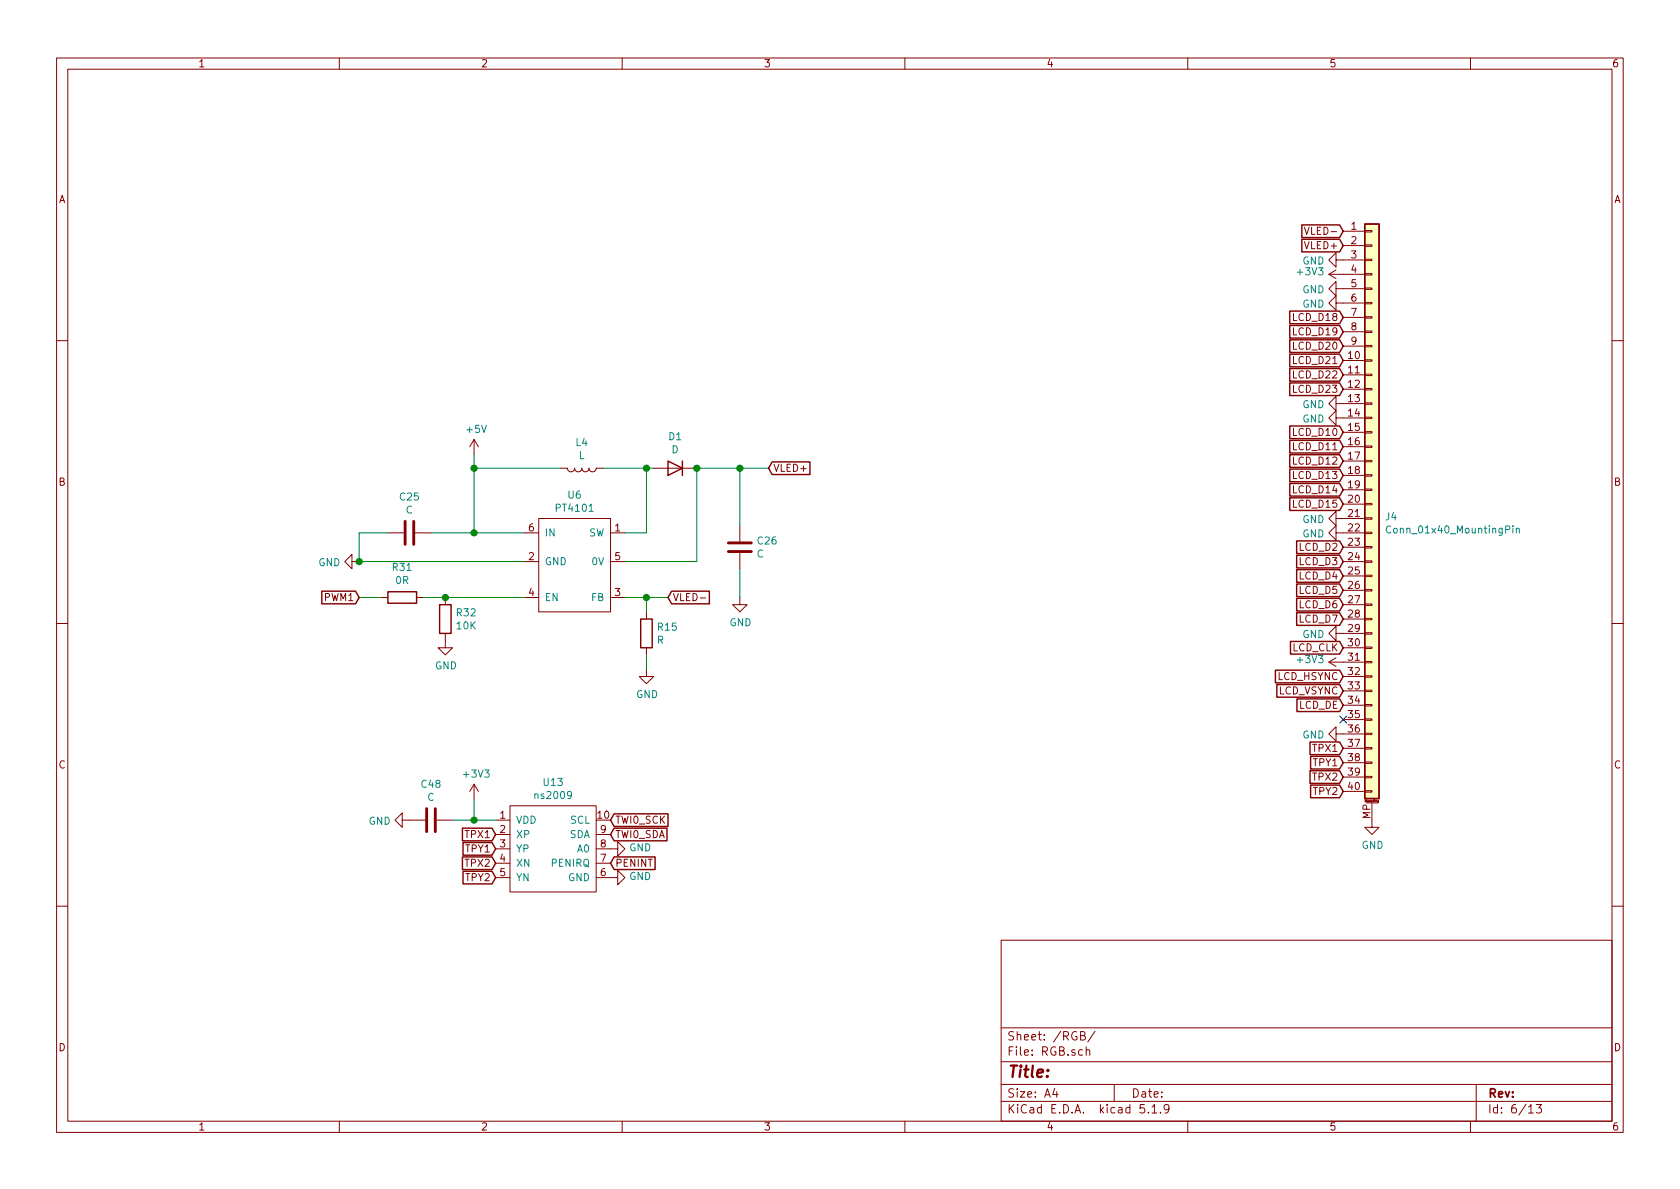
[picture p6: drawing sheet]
<svg xmlns="http://www.w3.org/2000/svg" width="297mm" height="210mm" viewBox="0 0 297 210" stroke-linecap="round" stroke-linejoin="round" font-family="sans-serif">
<g fill="none" stroke="#840000" stroke-width=".18">
<path d="M10 10.3h277v189.9h-277zM12 12.2h273v186.1h-273zM60 10.3v1.9M110 10.3v1.9M160 10.3v1.9M210 10.3v1.9M260 10.3v1.9M230.6 40.2l.4 1.2 .5-1.2M234.9 48.5l1.3 .8M234.9 48.5h6.4M236.2 46v-1.3l-1.3 1.3 1.3 1.2v-1.2h5.1M236.2 51v-1.2l-1.3 1.2 1.3 1.3v-1.3h5.1"/>
<path d="M236.2 53.6v-1.3l-1.3 1.3 1.3 1.3v-1.3h5.1M236.2 47.7l-1.3 .8M237.5 40.9h3.8M237.5 43.4h3.8M237.5 56.1h3.8M237.5 58.7h3.8M241.3 58.5h1.3v.3h-1.3zM241.3 56h1.3v.3h-1.3zM241.3 53.5h1.3v.2h-1.3zM241.3 50.9h1.3v.3h-1.3zM241.3 48.4h1.3v.2h-1.3zM241.3 45.8h1.3v.3h-1.3z"/>
<path d="M241.3 43.3h1.3v.3h-1.3zM241.3 40.8h1.3v.2h-1.3zM10 60.2h2M83.8 77.7v2.6M83.8 77.7l-.7 1.3M83.8 77.7l.8 1.3M236.2 71.4v-1.3l-1.3 1.3 1.3 1.2v-1.2h5.1M236.2 73.9v-1.3l-1.3 1.3 1.3 1.3v-1.3h5.1M237.5 63.7h3.8M237.5 66.3h3.8M237.5 68.8h3.8M237.5 76.4h3.8"/>
<path d="M237.5 79h3.8M237.5 61.2h3.8M241.3 63.6h1.3v.3h-1.3zM241.3 61.1h1.3v.2h-1.3zM241.3 78.9h1.3v.2h-1.3zM241.3 76.3h1.3v.3h-1.3zM241.3 73.8h1.3v.2h-1.3zM241.3 71.2h1.3v.3h-1.3zM241.3 68.7h1.3v.3h-1.3zM241.3 66.2h1.3v.2h-1.3zM285 60.2h2M62.2 99.3v-1.3l-1.2 1.3 1.2 1.3v-1.3h1.3"/>
<path d="M68.6 94.2h2.8M73.4 94.2h2.8M92.7 94.2h2.5M92.7 99.3h2.5M95.2 91.7h12.7v16.5h-12.7zM99.1 82.8h1.2a.63 .63 0 0 0 .7 .6 .63 .63 0 0 0 .6-.6 .63 .63 0 0 0 .6 .6 .63 .63 0 0 0 .7-.6 .63 .63 0 0 0 .6 .6 .63 .63 0 0 0 .6-.6 .63 .63 0 0 0 .7 .6 .63 .63 0 0 0 .6-.6h1.3M107.9 94.2h2.6M107.9 99.3h2.6M115.6 82.8h7.6M130.8 93v2.8M130.8 97.8v2.8M236.2 91.7v-1.3l-1.3 1.3 1.3 1.3v-1.3h5.1"/>
<path d="M236.2 94.2v-1.2l-1.3 1.2 1.3 1.3v-1.3h5.1M237.5 81.5h3.8M237.5 84.1h3.8M237.5 86.6h3.8M237.5 89.1h3.8M237.5 96.8h3.8M237.5 99.3h3.8M241.3 94.1h1.3v.3h-1.3zM241.3 96.6h1.3v.3h-1.3zM241.3 99.2h1.3v.2h-1.3zM241.3 91.6h1.3v.2h-1.3zM241.3 86.5h1.3v.2h-1.3z"/>
<path d="M241.3 83.9h1.3v.3h-1.3zM241.3 81.4h1.3v.3h-1.3zM241.3 89h1.3v.3h-1.3zM10 110.3h2M67.3 105.7h1.3M73.7 105.7h1.2M78.7 112v2.5h1.3l-1.3 1.3-1.2-1.3h1.2M78.7 105.7v1.2M92.7 105.7h2.5M107.9 105.7h2.6M114.3 118.4v1.2h1.3l-1.3 1.3-1.3-1.3h1.3M114.3 108.2v1.3"/>
<path d="M114.3 114.5v1.3M123.8 105.7h1M130.8 105.7v1.2h1.3l-1.3 1.3-1.3-1.3h1.3M234.9 117.1h6.4M234.9 117.1l1.3 .8M236.2 112v-1.3l-1.3 1.3 1.3 1.3v-1.3h5.1M236.2 116.3l-1.3 .8M237.5 101.8h3.8M237.5 104.4h3.8M237.5 106.9h3.8M237.5 109.5h3.8M237.5 114.5h3.8"/>
<path d="M237.5 119.6h3.8M241.3 117h1.3v.2h-1.3zM241.3 119.5h1.3v.3h-1.3zM241.3 101.7h1.3v.3h-1.3zM241.3 104.3h1.3v.2h-1.3zM241.3 106.8h1.3v.3h-1.3zM241.3 109.3h1.3v.3h-1.3zM241.3 111.9h1.3v.2h-1.3zM241.3 114.4h1.3v.3h-1.3zM285 110.3h2M83.8 138.7l-.7 1.2M83.8 138.7v2.5"/>
<path d="M83.8 138.7l.8 1.2M236.2 129.8v-1.3l-1.3 1.3 1.3 1.3v-1.3h5.1M237.5 122.2h3.8M237.5 124.7h3.8M237.5 127.2h3.8M237.5 132.3h3.8M237.5 134.9h3.8M237.5 137.4h3.8M237.5 139.9h3.8M241.3 122h1.3v.3h-1.3zM241.3 124.6h1.3v.2h-1.3zM241.3 127.1h1.3v.3h-1.3z"/>
<path d="M241.3 129.7h1.3v.2h-1.3zM241.3 132.2h1.3v.3h-1.3zM241.3 134.7h1.3v.3h-1.3zM241.3 137.3h1.3v.2h-1.3zM241.3 139.8h1.3v.3h-1.3zM71.1 145v-1.2l-1.3 1.2 1.3 1.3v-1.3h4.1M77.2 145h2.8M87.6 145h2.6M87.6 147.6h2.6M87.6 150.1h2.6M87.6 152.6h2.6M87.6 155.2h2.6"/>
<path d="M90.2 142.5h15.2v15.2h-15.2zM105.4 155.2h3.8v-1.3l1.3 1.3-1.3 1.3v-1.3M105.4 150.1h3.8v-1.3l1.3 1.3-1.3 1.3v-1.3M105.4 147.6h2.5M105.4 152.6h2.5M241.6 142h2M242.6 142v4.3h1.2l-1.2 1.3-1.3-1.3h1.3M243.7 141.5v.4h-.1M243.7 141.6h-.1v.2h.1M10 160.2h2M177 166.3h108v32h-108zM285 160.2h2"/>
<path d="M60 198.3v1.9M110 198.3v1.9M160 198.3v1.9M177 194.8h108M177 191.8h108M177 187.8h108M177 181.8h108M186.5 192.5l-.4 1h1M186.8 193v1M191.1 183.1h.5l.2-.1v-.3l-.2-.3h-.5v1.5h.5l.3-.3a.41 .41 0 0 0-.3-.5M192 185.7l.3-.1 .3 .1 .1 .9M192 185.1v1.5"/>
<path d="M193.6 182.3l-1.3 2M197 191.8v3M202.3 195.3h-.7l-.1 .7 .3-.1 .5 .1 .1 .2-.1 .5-.2 .1-.6-.1M203 196.7v.1M203.7 195.8l.4-.5v1.5M203.7 196.8h.8M205.2 196.7v.1M206.7 196l-.1 .2a.48 .48 0 0 1-.7-.1v-.6a.48 .48 0 0 1 .7-.1v.1a1.19 1.19 0 0 1-.2 1.2l-.4 .1M210 198.3v1.9M260 198.3v1.9M261 191.8v6.5M270.3 195.8l.4-.5v1.5"/>
<path d="M270.3 196.8h.8M271.6 195.3h.9l-.4 .6 .4 .1v.7l-.2 .1-.7-.1"/>
</g>
<path d="M71.6 92.2v4.1M73.2 92.2v4.1M128.8 97.5h4M128.8 96h4M75.4 143v4.1M77 143v4.1" fill="none" stroke="#840000" stroke-width=".51"/>
<g fill="none" stroke="#840000" stroke-width=".25">
<path d="M230.2 39.8h6.7l.6 1.1-.6 1.1h-6.7zM241.3 39.6h2.5v101.6h-2.5zM228 55h8.9l.6 1.1-.6 1.1h-8.9zM228 57.6h8.9l.6 1.1-.6 1.1h-8.9zM230.2 42.3h6.7l.6 1.1-.6 1.1h-6.7zM228 60.1h8.9l.6 1.1-.6 1.1h-8.9zM228 62.6h8.9l.6 1.1-.6 1.2h-8.9zM228 65.2h8.9l.6 1.1-.6 1.1h-8.9zM228 67.7h8.9l.6 1.1-.6 1.1h-8.9zM228 75.3h8.9l.6 1.1-.6 1.2h-8.9zM228 77.9h8.9l.6 1.1-.6 1.1h-8.9zM118.1 81.5l2.5 1.3-2.5 1.3z"/>
<path d="M120.6 81.5v2.6M136.5 81.7h6.7v2.2h-6.7l-.6-1.1zM228 83h8.9l.6 1.1-.6 1.1h-8.9zM228 88h8.9l.6 1.1-.6 1.2h-8.9zM228 85.5h8.9l.6 1.1-.6 1.1h-8.9zM228 80.4h8.9l.6 1.1-.6 1.1h-8.9zM229.3 98.2h7.6l.6 1.1-.6 1.1h-7.6zM229.3 95.7h7.6l.6 1.1-.6 1.1h-7.6zM56.9 104.5h6l.6 1.2-.6 1.1h-6zM68.6 104.6h5.1v2.1h-5.1zM77.7 106.9h2.1v5.1h-2.1zM113.3 109.5h2v5h-2z"/>
<path d="M118.7 104.5h6.7v2.3h-6.7l-.6-1.1zM225.5 118.5h11.4l.6 1.1-.6 1.1h-11.4zM228.2 113.4h8.7l.6 1.1-.6 1.2h-8.7zM229.3 108.4h7.6l.6 1.1-.6 1.1h-7.6zM229.3 105.8h7.6l.6 1.1-.6 1.1h-7.6zM229.3 103.3h7.6l.6 1.1-.6 1.1h-7.6zM229.3 100.7h7.6l.6 1.1-.6 1.2h-7.6zM225.8 121.1h11.1l.6 1.1-.6 1.1h-11.1zM229.3 123.6h7.6l.6 1.1-.6 1.1h-7.6zM231.6 131.2h5.3l.6 1.1-.6 1.1h-5.3zM231.6 136.3h5.3l.6 1.1-.6 1.1h-5.3zM231.7 133.8h5.2l.6 1.1-.6 1.1h-5.2z"/>
<path d="M231.7 138.8h5.2l.6 1.1-.6 1.2h-5.2zM81.8 146.5h5.2l.6 1.1-.6 1.1h-5.2zM81.8 151.5h5.2l.6 1.1-.6 1.2h-5.2zM81.9 149h5.1l.6 1.1-.6 1.1h-5.1zM81.9 154.1h5.1l.6 1.1-.6 1.1h-5.1zM108.6 151.5h7.2v2.3h-7.2l-.7-1.2zM108.6 146.5h9.3v2.2h-9.3l-.7-1.1zM108.6 143.9h9.5v2.2h-9.5l-.7-1.1z"/>
</g>
<path d="M241.3 39.6h2.5v101.6h-2.5z" fill="#ffffc2" stroke="#ffffc2" stroke-width=".18"/>
<path d="M245.9 93.1a.6 .6 0 0 0-.8 .4 .6 .6 0 0 0 .6 .8l.2-.2M267.5 93v.1M267.5 93.4v.9M268.1 93.5l.2-.1 .3 .1v.8M268.1 93.4v.9" fill="none" stroke="#008484" stroke-width=".18"/>
<g fill="none" stroke="#008400" stroke-width=".18">
<path d="M68.6 94.2h-5.1v5.1h29.2M76.2 94.2h16.5M83.8 80.3v13.9M83.8 82.8h15.3M106.7 82.8h8.9M114.3 82.8v11.4h-3.8M130.8 82.8v10.2M135.9 82.8h-12.7v16.5h-12.7M63.5 105.7h3.8M74.9 105.7h17.8M110.5 105.7h7.6M114.3 105.7v2.5"/>
<path d="M114.3 115.8v2.6M130.8 100.6v5.1M80 145h7.6M83.8 141.2v3.8"/>
</g>
<g fill="#008400" stroke="#008400" stroke-width=".25">
<circle cx="114.3" cy="105.7" r=".51"/>
<circle cx="78.7" cy="105.7" r=".51"/>
<circle cx="130.8" cy="82.8" r=".51"/>
<circle cx="123.2" cy="82.8" r=".51"/>
<circle cx="83.8" cy="145" r=".51"/>
<circle cx="114.3" cy="82.8" r=".51"/>
<circle cx="83.8" cy="82.8" r=".51"/>
<circle cx="63.5" cy="99.3" r=".51"/>
<circle cx="83.8" cy="94.2" r=".51"/>
</g>
<path d="M236.9 126.6l1.2 1.3M238.1 126.6l-1.2 1.3" fill="none" stroke="#000084" stroke-width=".18"/>
<text font-size="2.8" fill="#840000" x="178" y="190.5">Title:</text>
<g font-size="2.1" fill="#840000">
<text x="178" y="184">Sheet: /RGB/</text>
<text x="178" y="186.7">File: RGB.sch</text>
<text x="178" y="196.9">KiCad E.D.A. kicad 5.1.9</text>
<text x="178" y="194.1">Size: A4</text>
<text x="200" y="194.1">Date:</text>
<text x="263" y="194.1">Rev:</text>
<text x="263" y="196.9">Id: 6/13</text>
</g>
<g font-size="1.8" fill="#840000">
<text x="35" y="11.9">1</text>
<text x="85" y="11.9">2</text>
<text x="135" y="11.9">3</text>
<text x="185" y="11.9">4</text>
<text x="235" y="11.9">5</text>
<text x="285" y="11.9">6</text>
<text x="10.4" y="35.9">A</text>
<text x="285.4" y="35.9">A</text>
<text x="231.4" y="41.5">VLED-</text>
<text x="238.9" y="40.6">1</text>
<text x="231" y="44.1">VLED+</text>
<text x="238.9" y="43.2">2</text>
<text x="238.9" y="45.7">3</text>
<text x="238.9" y="48.3">4</text>
<text x="238.9" y="50.8">5</text>
<text x="238.9" y="53.3">6</text>
<text x="228.8" y="56.8">LCD_D18</text>
<text x="228.8" y="59.3">LCD_D19</text>
<text x="238.9" y="55.9">7</text>
<text x="238.9" y="58.4">8</text>
<text x="228.8" y="61.8">LCD_D20</text>
<text x="228.8" y="64.4">LCD_D21</text>
<text x="238.4" y="63.5">10</text>
<text x="238.9" y="61">9</text>
<text x="228.8" y="66.9">LCD_D22</text>
<text x="228.8" y="69.5">LCD_D23</text>
<text x="238.4" y="66">11</text>
<text x="238.4" y="68.6">12</text>
<text x="238.4" y="71.1">13</text>
<text x="228.8" y="77.1">LCD_D10</text>
<text x="238.4" y="73.7">14</text>
<text x="238.4" y="76.2">15</text>
<text x="136.7" y="83.4">VLED+</text>
<text x="228.8" y="79.6">LCD_D11</text>
<text x="228.8" y="82.2">LCD_D12</text>
<text x="238.4" y="78.7">16</text>
<text x="238.4" y="81.3">17</text>
<text x="238.4" y="83.8">18</text>
<text x="10.4" y="85.9">B</text>
<text x="228.8" y="84.7">LCD_D13</text>
<text x="228.8" y="89.8">LCD_D15</text>
<text x="228.8" y="87.2">LCD_D14</text>
<text x="238.4" y="86.4">19</text>
<text x="238.4" y="88.9">20</text>
<text x="285.4" y="85.9">B</text>
<text x="93.5" y="94">6</text>
<text x="108.7" y="94">1</text>
<text x="238.4" y="91.4">21</text>
<text x="238.4" y="94">22</text>
<text x="93.5" y="99.1">2</text>
<text x="108.7" y="99.1">5</text>
<text x="229.8" y="99.9">LCD_D3</text>
<text x="229.8" y="97.4">LCD_D2</text>
<text x="238.4" y="96.5">23</text>
<text x="238.4" y="99.1">24</text>
<text x="238.4" y="101.6">25</text>
<text x="57.4" y="106.3">PWM1</text>
<text x="93.5" y="105.4">4</text>
<text x="108.7" y="105.4">3</text>
<text x="118.9" y="106.3">VLED-</text>
<text x="229.8" y="107.6">LCD_D6</text>
<text x="229.8" y="105">LCD_D5</text>
<text x="229.8" y="102.5">LCD_D4</text>
<text x="238.4" y="104.1">26</text>
<text x="238.4" y="106.7">27</text>
<text x="229.8" y="110.1">LCD_D7</text>
<text x="238.4" y="109.2">28</text>
<text x="238.4" y="111.8">29</text>
<text x="228.4" y="115.2">LCD_CLK</text>
<text x="238.4" y="114.3">30</text>
<text x="238.4" y="116.8">31</text>
<text x="238.4" y="119.4">32</text>
<text x="225.9" y="120.3">LCD_HSYNC</text>
<text x="226" y="122.8">LCD_VSYNC</text>
<text x="229.6" y="125.3">LCD_DE</text>
<text x="238.4" y="121.9">33</text>
<text x="238.4" y="124.5">34</text>
<text x="238.4" y="127">35</text>
<text x="238.4" y="129.5">36</text>
<text x="10.4" y="135.9">C</text>
<text x="232.3" y="135.5">TPY1</text>
<text x="232.3" y="133">TPX1</text>
<text x="238.4" y="132.1">37</text>
<text x="238.4" y="134.6">38</text>
<text x="238.4" y="137.2">39</text>
<text x="285.4" y="135.9">C</text>
<text x="232.3" y="138">TPX2</text>
<text x="232.3" y="140.6">TPY2</text>
<text x="238.4" y="139.7">40</text>
<text x="82.4" y="148.2">TPX1</text>
<text x="88.4" y="144.8">1</text>
<text x="88.4" y="147.3">2</text>
<text x="88.4" y="149.9">3</text>
<text x="105.7" y="144.8">10</text>
<text x="106.2" y="149.9">8</text>
<text x="106.2" y="147.3">9</text>
<text x="108.7" y="148.2">TWI0_SDA</text>
<text x="108.7" y="145.7">TWI0_SCK</text>
<text x="242.3" y="144.8" transform="rotate(-90 242.3 144.8)">MP</text>
<text x="82.4" y="150.7">TPY1</text>
<text x="82.4" y="153.3">TPX2</text>
<text x="82.4" y="155.8">TPY2</text>
<text x="88.4" y="152.4">4</text>
<text x="88.4" y="154.9">5</text>
<text x="106.2" y="154.9">6</text>
<text x="106.2" y="152.4">7</text>
<text x="108.7" y="153.3">PENINT</text>
<text x="10.4" y="185.9">D</text>
<text x="285.4" y="185.9">D</text>
<text x="35" y="199.9">1</text>
<text x="85" y="199.9">2</text>
<text x="135" y="199.9">3</text>
<text x="185" y="199.9">4</text>
<text x="235" y="199.9">5</text>
<text x="285" y="199.9">6</text>
</g>
<g font-size="1.8" fill="#008484">
<text x="230.3" y="46.8">GND</text>
<text x="229.5" y="48.7">+3V3</text>
<text x="230.3" y="51.9">GND</text>
<text x="230.3" y="54.4">GND</text>
<text x="82.6" y="76.5">+5V</text>
<text x="118.3" y="77.8">D1</text>
<text x="230.3" y="72.2">GND</text>
<text x="230.3" y="74.7">GND</text>
<text x="101.9" y="78.9">L4</text>
<text x="102.3" y="81.2">L</text>
<text x="118.7" y="80.2">D</text>
<text x="70.8" y="88.5">C25</text>
<text x="100.5" y="88.2">U6</text>
<text x="71.8" y="90.8">C</text>
<text x="96.3" y="94.9">IN</text>
<text x="98.5" y="90.5">PT4101</text>
<text x="104.1" y="94.9">SW</text>
<text x="230.3" y="92.5">GND</text>
<text x="230.3" y="95">GND</text>
<text x="245" y="92">J4</text>
<text x="245.9" y="94.3">Conn_01x40_MountingPin</text>
<text x="56.3" y="100.1">GND</text>
<text x="69.5" y="101">R31</text>
<text x="96.3" y="99.9">GND</text>
<text x="104.8" y="99.9">0V</text>
<text x="133.8" y="98.6">C</text>
<text x="134" y="96.3">C26</text>
<text x="70" y="103.3">0R</text>
<text x="96.3" y="106.3">EN</text>
<text x="104.6" y="106.3">FB</text>
<text x="80.8" y="109">R32</text>
<text x="80.8" y="111.3">10K</text>
<text x="116.2" y="113.8">R</text>
<text x="116.4" y="111.5">R15</text>
<text x="129" y="110.7">GND</text>
<text x="230.3" y="112.8">GND</text>
<text x="76.9" y="118.4">GND</text>
<text x="229.5" y="117.3">+3V3</text>
<text x="112.5" y="123.4">GND</text>
<text x="230.3" y="130.6">GND</text>
<text x="82.1" y="137.5">+3V3</text>
<text x="74.6" y="139.3">C48</text>
<text x="75.6" y="141.6">C</text>
<text x="94.8" y="141.3">ns2009</text>
<text x="96.2" y="139">U13</text>
<text x="65.2" y="145.8">GND</text>
<text x="91.2" y="145.7">VDD</text>
<text x="91.2" y="148.2">XP</text>
<text x="100.7" y="148.2">SDA</text>
<text x="100.9" y="145.7">SCL</text>
<text x="91.2" y="150.7">YP</text>
<text x="91.2" y="153.3">XN</text>
<text x="91.2" y="155.8">YN</text>
<text x="97.6" y="153.3">PENIRQ</text>
<text x="100.5" y="155.8">GND</text>
<text x="102.1" y="150.7">A0</text>
<text x="111.3" y="155.6">GND</text>
<text x="111.3" y="150.5">GND</text>
<text x="240.7" y="150.1">GND</text>
</g>
<text font-size=".5" fill="#840000" x="241.4" y="141.8">Mounting</text>
</svg>
